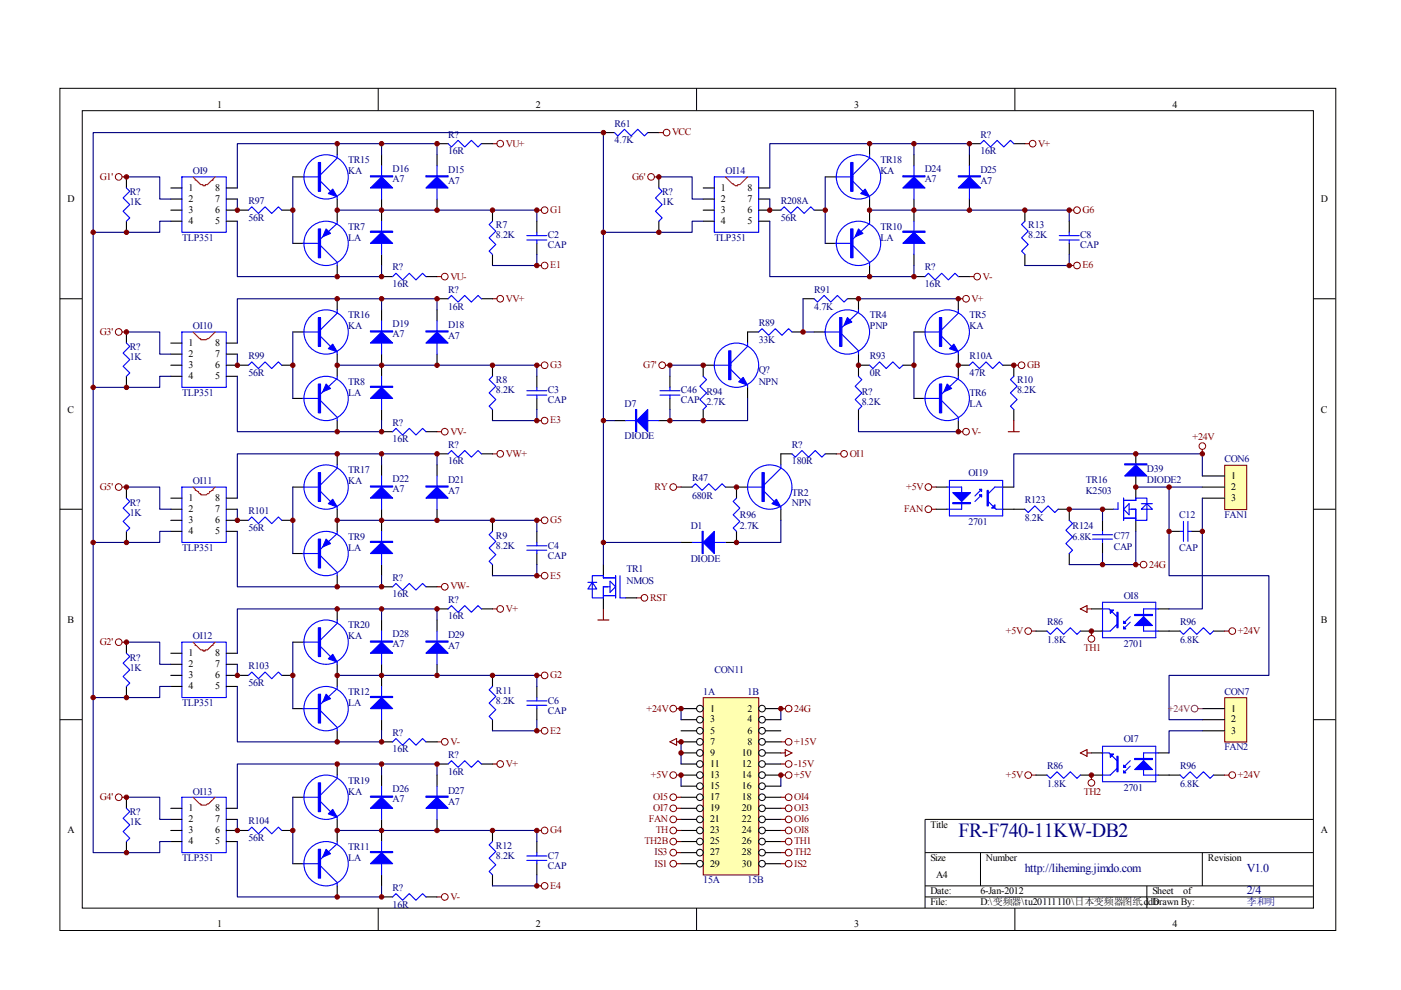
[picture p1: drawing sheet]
<svg xmlns="http://www.w3.org/2000/svg" width="297mm" height="210mm" viewBox="0 0 297 210" stroke-linecap="round" stroke-linejoin="round" font-family="sans-serif">
<g fill="none" stroke="#000" stroke-width=".21">
<path d="M12.7 18.7h270.5v178.6h-270.5zM80.2 18.7v4.7M147.7 18.7v4.7M215.2 18.7v4.7M17.4 23.5h261.1v169h-261.1zM12.7 63.3h4.7M278.4 63.3h4.7M12.7 108h4.7M278.4 108h4.7M12.7 152.6h4.7M278.4 152.6h4.7M278.4 173.7h-82.3v18.8"/>
<path d="M80.2 192.5v4.7M147.7 192.5v4.7M196.1 180.8h82.3M196.1 187.8h82.3M196.1 190.2h82.3M207.9 180.8v7M215.2 192.5v4.7M243.2 187.8v4.7M254.9 180.8v7"/>
</g>
<g fill="none" stroke="#00f" stroke-width=".23">
<path d="M26.8 39.9l.7 .7-1.4 1.4 1.4 1.4-1.4 1.4 1.4 1.4-.7 .7M38.6 37.5h9.4v11.8h-9.4zM64.4 37.5h3.6M68 38.4l2.1 2.2M71.5 32.8v.7l-3.5 3.5M80.9 35.2v7M92.7 35.2v7M130.3 28.1l.7 .7 1.4-1.4 1.4 1.4 1.4-1.4 1.4 1.4 .7-.7M139.7 39.9l.7 .7-1.4 1.4 1.4 1.4-1.4 1.4 1.4 1.4-.7 .7M151.4 37.5h9.5v11.8h-9.5zM177.3 37.5h3.5M180.8 38.4l2.2 2.2"/>
<path d="M184.4 32.8v.7l-3.6 3.5M193.8 35.2v7M205.5 35.2v7M52.7 44.6l.7-.7 1.4 1.4 1.4-1.4 1.4 1.4 1.4-1.4 .7 .7M64.2 51.6h3.3M68 52.1l3.5 3.5v.7M71.5 46.9v.5l-3.5 3.3M71.5 41.7v.5M80.9 46.9v7M104.4 46.9l-.7 .7 1.4 1.4-1.4 1.4 1.4 1.4-1.4 1.4 .7 .7M111.7 50h4.2M111.7 50.9h4.2"/>
<path d="M113.8 49.3v.7M113.8 50.9v.7M165.6 44.6l.7-.7 1.4 1.4 1.4-1.4 1.4 1.4 1.4-1.4 .7 .7M177.1 51.6h3.3M180.8 52.1l3.6 3.5v.7M184.4 46.9v.5l-3.6 3.3M184.4 41.7v.5M193.8 46.9v7M217.3 46.9l-.7 .7 1.4 1.4-1.4 1.4 1.4 1.4-1.4 1.4 .7 .7M224.6 50h4.2M224.6 50.9h4.2M226.7 49.3v.7"/>
<path d="M226.7 50.9v.7M26.8 72.7l.7 .7-1.4 1.5 1.4 1.4-1.4 1.4 1.4 1.4-.7 .7M38.6 70.4h9.4v11.7h-9.4zM52.7 77.4l.7-.7 1.4 1.4 1.4-1.4 1.4 1.4 1.4-1.4 .7 .7M64.4 70.4h3.6M68 71.3l2.1 2.1M71.5 65.7v.7l-3.5 3.5M71.5 79.8v.5l-3.5 3.2M71.5 74.6v.5M80.9 68v7.1M80.9 79.8v7M92.7 68v7.1"/>
<path d="M104.4 79.8l-.7 .7 1.4 1.4-1.4 1.4 1.4 1.4-1.4 1.4 .7 .7M149.1 79.8l.7 .7-1.4 1.4 1.4 1.4-1.4 1.4 1.4 1.4-.7 .7M151.4 77.4h3.6M155 78.4l2.1 2.1M158.5 72.7v.7l-3.5 3.6M160.9 70.4l.7-.7 1.4 1.4 1.4-1.4 1.4 1.4 1.4-1.4 .7 .7M172.6 63.3l.7 .7 1.4-1.4 1.4 1.4 1.5-1.4 1.4 1.4 .7-.7M174.7 70.4h3.3M178.5 70.9l3.5 3.5v.7M182 65.7v.5l-3.5 3.3M182 79.8l.7 .7-1.4 1.4 1.4 1.4-1.4 1.4 1.4 1.4-.7 .7M184.4 77.4l.7 .7 1.4-1.4 1.4 1.4 1.4-1.4 1.4 1.4 .7-.7"/>
<path d="M196.1 70.4h3.6M199.7 71.3l2.1 2.1M203.2 65.7v.7l-3.5 3.5M203.2 79.8v.5l-3.5 3.2M203.2 74.6v.5M205.5 77.4l.7-.7 1.5 1.4 1.4-1.4 1.4 1.4 1.4-1.4 .7 .7M214.9 79.8l-.7 .7 1.4 1.4-1.4 1.4 1.4 1.4-1.4 1.4 .7 .7M64.2 84.5h3.3M68 85l3.5 3.5v.7M71.5 98.6v.7l-3.5 3.5M111.7 82.8h4.2M111.7 83.8h4.2"/>
<path d="M113.8 82.1v.7M113.8 83.8v.7M132.6 89.2h7.1M139.9 82.8h4.3M139.9 83.8h4.3M142 82.1v.7M142 83.8v.7M158.5 81.7v.4M165.6 98.6v.7l-3.6 3.5M195.9 84.5h3.3M199.7 85l3.5 3.5v.7M26.8 105.6l.7 .7-1.4 1.4 1.4 1.4-1.4 1.5 1.4 1.4-.7 .7"/>
<path d="M38.6 103.3h9.4v11.7h-9.4zM52.7 110.3l.7-.7 1.4 1.4 1.4-1.4 1.4 1.4 1.4-1.4 .7 .7M64.2 117.4h3.3M64.4 103.3h3.6M68 117.8l3.5 3.6v.7M68 104.2l2.1 2.1M71.5 112.7v.4l-3.5 3.3M71.5 107.5v.5M80.9 100.9v7.1M80.9 112.7v7M92.7 100.9v7.1M104.4 112.7l-.7 .7 1.4 1.4-1.4 1.4 1.4 1.4-1.4 1.4 .7 .7"/>
<path d="M111.7 115.7h4.2M111.7 116.7h4.2M113.8 115v.7M113.8 116.7v.7M146.7 103.3l.7-.7 1.5 1.4 1.4-1.4 1.4 1.4 1.4-1.4 .7 .7M146.7 115h7.1M156.2 105.6l-.8 .7 1.5 1.4-1.5 1.4 1.5 1.5-1.5 1.4 .8 .7M158.5 103.3h3.5M162 104.2l2.1 2.1M165.6 107.5v.5M26.8 138.5l.7 .7-1.4 1.4 1.4 1.4-1.4 1.4 1.4 1.4-.7 .7M38.6 136.2h9.4v11.7h-9.4z"/>
<path d="M64.4 136.2h3.6M68 137.1l2.1 2.1M71.5 131.5v.7l-3.5 3.5M80.9 133.8v7.1M92.7 133.8v7.1M52.7 143.2l.7-.7 1.4 1.4 1.4-1.4 1.4 1.4 1.4-1.4 .7 .7M64.2 150.2h3.3M68 150.7l3.5 3.5v.7M71.5 145.5v.5l-3.5 3.3M71.5 140.4v.5M80.9 145.5v7.1M104.4 145.5l-.7 .8 1.4 1.4-1.4 1.4 1.4 1.4-1.4 1.4 .7 .7"/>
<path d="M111.7 148.6h4.2M111.7 149.5h4.2M113.8 147.9v.7M113.8 149.5v.7M26.8 171.4l.7 .7-1.4 1.4 1.4 1.4-1.4 1.4 1.4 1.4-.7 .7M38.6 169h9.4v11.8h-9.4zM52.7 176.1l.7-.7 1.4 1.4 1.4-1.4 1.4 1.4 1.4-1.4 .7 .7M64.4 169h3.6M68 170l2.1 2.1M71.5 164.3v.7l-3.5 3.6M71.5 178.4v.5l-3.5 3.3M71.5 173.3v.4"/>
<path d="M80.9 166.7v7M80.9 178.4v7.1M92.7 166.7v7M104.4 178.4l-.7 .7 1.4 1.4-1.4 1.5 1.4 1.4-1.4 1.4 .7 .7M64.2 183.1h3.3M68 183.6l3.5 3.5v.7M111.7 181.5h4.2M111.7 182.4h4.2M113.8 180.8v.7M113.8 182.4v.7"/>
<circle cx="69.1" cy="37.5" r="4.7"/>
<circle cx="182" cy="37.5" r="4.7"/>
<circle cx="69.1" cy="51.6" r="4.7"/>
<circle cx="182" cy="51.6" r="4.7"/>
<circle cx="69.1" cy="70.4" r="4.7"/>
<circle cx="156.2" cy="77.4" r="4.7"/>
<circle cx="179.7" cy="70.4" r="4.7"/>
<circle cx="200.8" cy="70.4" r="4.7"/>
<circle cx="69.1" cy="84.5" r="4.7"/>
<circle cx="200.8" cy="84.5" r="4.7"/>
<circle cx="69.1" cy="117.4" r="4.7"/>
<circle cx="69.1" cy="103.3" r="4.7"/>
<circle cx="163.2" cy="103.3" r="4.7"/>
<circle cx="69.1" cy="136.2" r="4.7"/>
<circle cx="69.1" cy="150.2" r="4.7"/>
<circle cx="69.1" cy="169" r="4.7"/>
<circle cx="69.1" cy="183.1" r="4.7"/>
</g>
<g fill="none" stroke="#000" stroke-width=".23">
<path d="M26.8 37.5v2.4M36.2 39.9h2.4M48 39.9h2.3M62.1 37.5h2.3M71.5 30.5v2.3M80.9 32.8v2.4M92.7 32.8v2.4M127.9 28.1h2.4M137.3 28.1h2.4M139.7 37.5v2.4M149.1 39.9h2.3M160.9 39.9h2.3"/>
<path d="M175 37.5h2.3M184.4 30.5v2.3M193.8 32.8v2.4M205.5 32.8v2.4M26.8 46.9v2.4M36.2 42.2h2.4M36.2 44.6h2.4M36.2 46.9h2.4M48 42.2h2.3M48 44.6h4.7M48 46.9h2.3M59.7 44.6h2.4"/>
<path d="M62.1 51.6h2.3M71.5 42.2v4.7M71.5 56.3v2.3M80.9 42.2v4.7M80.9 53.9v2.4M92.7 42.2v2.4M104.4 44.6v2.3M104.4 53.9v2.4M113.8 46.9v2.4M113.8 51.6v2.3M139.7 46.9v2.4M149.1 42.2h2.3"/>
<path d="M149.1 44.6h2.3M149.1 46.9h2.3M160.9 42.2h2.3M160.9 44.6h4.7M160.9 46.9h2.3M172.6 44.6h2.4M175 51.6h2.3M184.4 42.2v4.7M184.4 56.3v2.3M193.8 42.2v4.7M193.8 53.9v2.4M205.5 42.2v2.4"/>
<path d="M217.3 44.6v2.3M217.3 53.9v2.4M226.7 46.9v2.4M226.7 51.6v2.3M26.8 70.4v2.3M26.8 79.8v2.3M36.2 72.7h2.4M36.2 75.1h2.4M36.2 77.4h2.4M36.2 79.8h2.4M48 72.7h2.3M48 75.1h2.3"/>
<path d="M48 77.4h4.7M48 79.8h2.3M59.7 77.4h2.4M62.1 70.4h2.3M71.5 63.3v2.4M71.5 75.1v4.7M80.9 65.7v2.3M80.9 75.1v4.7M92.7 65.7v2.3M92.7 75.1v2.3M104.4 77.4v2.4M113.8 79.8v2.3"/>
<path d="M142 79.8v2.3M151.4 77.4h-2.3v2.4M160.9 70.4h-2.4v2.3M167.9 70.4h2.4M170.3 63.3h2.3M172.6 70.4h2.4M179.7 63.3h2.3v2.4M182 77.4h2.4M182 75.1v4.7M191.4 77.4h2.4M193.8 70.4h2.3M203.2 77.4h2.3"/>
<path d="M203.2 63.3v2.4M203.2 75.1v4.7M212.6 77.4h2.3v2.4M62.1 84.5h2.3M71.5 89.2v2.3M71.5 96.2v2.4M80.9 86.8v2.4M80.9 98.6v2.3M92.7 98.6v2.3M104.4 86.8v2.4M113.8 84.5v2.3M130.3 89.2h2.3"/>
<path d="M139.7 89.2h2.3M142 84.5v2.3M149.1 86.8v2.4M158.5 82.1v2.4M165.6 96.2v2.4M182 86.8v2.4M193.8 84.5h2.3M203.2 89.2v2.3M214.9 86.8v2.4M26.8 103.3v2.3M26.8 112.7v2.3M36.2 105.6h2.4"/>
<path d="M36.2 108h2.4M36.2 110.3h2.4M36.2 112.7h2.4M48 105.6h2.3M48 108h2.3M48 110.3h4.7M48 112.7h2.3M59.7 110.3h2.4M62.1 103.3h2.3M62.1 117.4h2.3M71.5 108v4.7M80.9 108v4.7"/>
<path d="M80.9 119.7v2.4M92.7 108v2.3M104.4 110.3v2.4M104.4 119.7v2.4M113.8 112.7v2.3M113.8 117.4v2.3M144.4 103.3h2.3M144.4 115h2.3M153.8 103.3h4.7M156.2 112.7v2.3h-2.4M156.2 103.3v2.3M165.6 108v2.3"/>
<path d="M26.8 136.2v2.3M36.2 138.5h2.4M48 138.5h2.3M62.1 136.2h2.3M71.5 122.1v2.3M71.5 129.1v2.4M80.9 131.5v2.3M92.7 131.5v2.3M26.8 145.5v2.4M36.2 140.9h2.4M36.2 143.2h2.4M36.2 145.5h2.4"/>
<path d="M48 140.9h2.3M48 143.2h4.7M48 145.5h2.3M59.7 143.2h2.4M62.1 150.2h2.3M71.5 140.9v4.6M71.5 154.9v2.4M80.9 140.9v4.6M80.9 152.6v2.3M92.7 140.9v2.3M104.4 143.2v2.3M104.4 152.6v2.3"/>
<path d="M113.8 145.5v2.4M113.8 150.2v2.4M26.8 169v2.4M26.8 178.4v2.4M36.2 171.4h2.4M36.2 173.7h2.4M36.2 176.1h2.4M36.2 178.4h2.4M48 171.4h2.3M48 173.7h2.3M48 176.1h4.7M48 178.4h2.3"/>
<path d="M59.7 176.1h2.4M62.1 169h2.3M71.5 162v2.3M71.5 173.7v4.7M80.9 164.3v2.4M80.9 173.7v4.7M92.7 164.3v2.4M92.7 173.7v2.4M104.4 176.1v2.3M113.8 178.4v2.4M62.1 183.1h2.3M71.5 187.8v2.4"/>
<path d="M80.9 185.5v2.3M104.4 185.5v2.3M113.8 183.1v2.4"/>
</g>
<path d="M40.9 37.5l.5 .5v.2h.2l.5 .5a.74 .74 0 0 0 .9 .5v.2h.5v-.2a.74 .74 0 0 0 .9-.5l.5-.5h.3v-.2l.4-.5M153.8 37.5l1.4 1.4h.2v.3l.5 .2h.5v-.2a.74 .74 0 0 0 .9-.5l1.2-1.2M40.9 70.4l1.4 1.4h.3v.2a2.17 2.17 0 0 0 2.1-.7l.9-.9M40.9 103.3l.5 .4v.3l.7 .2 .2 .5h.3v.2a2.16 2.16 0 0 0 1.8-.5v-.2l.8-.2v-.3l.4-.4M40.9 136.2l.5 .4v.3h.2l.5 .4a.74 .74 0 0 0 .9 .5v.2h.5v-.2a.74 .74 0 0 0 .9-.5l.5-.4h.3v-.3l.4-.4M40.9 169l1.4 1.4h.3v.3a2.16 2.16 0 0 0 2.1-.7l.9-1" fill="none" stroke="#f00" stroke-width=".23"/>
<g fill="#00f" stroke="#00f" stroke-width=".23">
<path d="M69.6 41l.9-.9 1 1.6z"/>
<path d="M69.1 48.5l1 1-1.7 .7z"/>
<path d="M78.5 39.9l2.4-2.4 2.3 2.4z"/>
<path d="M78.5 51.6l2.4-2.3 2.3 2.3z"/>
<path d="M70.5 73l1 1.6-1.9-.7z"/>
<path d="M69.1 81.4l1 1-1.7 .7z"/>
<path d="M78.5 72.7l2.4-2.3 2.3 2.3z"/>
<path d="M78.5 84.5l2.4-2.4 2.3 2.4z"/>
<path d="M70.5 105.9l1 1.6-1.9-.7z"/>
<path d="M69.1 114.3l1 1-1.7 .7z"/>
<path d="M78.5 105.6l2.4-2.3 2.3 2.3z"/>
<path d="M78.5 117.4l2.4-2.4 2.3 2.4z"/>
<path d="M70.5 138.7l1 1.7-1.9-.7z"/>
<path d="M69.1 147.2l1 .9-1.7 .7z"/>
<path d="M78.5 138.5l2.4-2.3 2.3 2.3z"/>
<path d="M78.5 150.2l2.4-2.3 2.3 2.3z"/>
<path d="M70.5 171.6l1 1.7-1.9-.7z"/>
<path d="M69.1 180.1l1 .9-1.7 .7z"/>
<path d="M78.5 171.4l2.4-2.4 2.3 2.4z"/>
<path d="M78.5 183.1l2.4-2.3 2.3 2.3z"/>
<path d="M182.5 41l.9-.9 1 1.6z"/>
<path d="M182 48.5l1 1-1.7 .7z"/>
<path d="M193.8 37.5l2.3 2.4h-4.7z"/>
<path d="M191.4 51.6l2.4-2.3 2.3 2.3z"/>
<path d="M202.2 73l1 1.6-1.9-.7z"/>
<path d="M200.8 81.4l1 1-1.7 .7z"/>
<path d="M156.6 81l1-1 .9 1.7z"/>
<path d="M179.7 67.3l.9 1-1.6 .7z"/>
<path d="M135 89.2l2.3-2.4v4.7z"/>
<path d="M90.3 39.9l2.4-2.4 2.3 2.4z"/>
<path d="M90.3 72.7l2.4-2.3 2.3 2.3z"/>
<path d="M90.3 105.6l2.4-2.3 2.3 2.3z"/>
<path d="M90.3 138.5l2.4-2.3 2.3 2.3z"/>
<path d="M90.3 171.4l2.4-2.4 2.3 2.4z"/>
<path d="M205.5 37.5l2.4 2.4h-4.7z"/>
<path d="M149.1 115l2.3-2.3v4.7z"/>
<path d="M164.6 105.9l1 1.6-1.9-.7z"/>
<path d="M67.5 34.5h.5v6.1h-.5z" fill-rule="evenodd"/>
<path d="M67.5 48.5h.5v6.2h-.5z" fill-rule="evenodd"/>
<path d="M78.5 37.3h4.7v.2h-4.7z" fill-rule="evenodd"/>
<path d="M78.5 49h4.7v.3h-4.7z" fill-rule="evenodd"/>
<path d="M67.5 67.3h.5v6.1h-.5z" fill-rule="evenodd"/>
<path d="M67.5 81.4h.5v6.1h-.5z" fill-rule="evenodd"/>
<path d="M78.5 70.2h4.7v.2h-4.7z" fill-rule="evenodd"/>
<path d="M78.5 81.9h4.7v.2h-4.7z" fill-rule="evenodd"/>
<path d="M67.5 100.2h.5v6.1h-.5z" fill-rule="evenodd"/>
<path d="M67.5 114.3h.5v6.1h-.5z" fill-rule="evenodd"/>
<path d="M78.5 103h4.7v.3h-4.7z" fill-rule="evenodd"/>
<path d="M78.5 114.8h4.7v.2h-4.7z" fill-rule="evenodd"/>
<path d="M67.5 133.1h.5v6.1h-.5z" fill-rule="evenodd"/>
<path d="M67.5 147.2h.5v6.1h-.5z" fill-rule="evenodd"/>
<path d="M78.5 135.9h4.7v.3h-4.7z" fill-rule="evenodd"/>
<path d="M78.5 147.7h4.7v.2h-4.7z" fill-rule="evenodd"/>
<path d="M67.5 166h.5v6.1h-.5z" fill-rule="evenodd"/>
<path d="M67.5 180.1h.5v6.1h-.5z" fill-rule="evenodd"/>
<path d="M78.5 168.8h4.7v.2h-4.7z" fill-rule="evenodd"/>
<path d="M78.5 180.5h4.7v.3h-4.7z" fill-rule="evenodd"/>
<path d="M180.4 34.5h.4v6.1h-.4z" fill-rule="evenodd"/>
<path d="M180.4 48.5h.4v6.2h-.4z" fill-rule="evenodd"/>
<path d="M191.4 37.3h4.7v.2h-4.7z" fill-rule="evenodd"/>
<path d="M191.4 49h4.7v.3h-4.7z" fill-rule="evenodd"/>
<path d="M199.2 67.3h.5v6.1h-.5z" fill-rule="evenodd"/>
<path d="M199.2 81.4h.5v6.1h-.5z" fill-rule="evenodd"/>
<path d="M154.5 74.4h.5v6.1h-.5z" fill-rule="evenodd"/>
<path d="M178 67.3h.5v6.1h-.5z" fill-rule="evenodd"/>
<path d="M134.7 86.8h.3v4.7h-.3z" fill-rule="evenodd"/>
<path d="M90.3 37.3h4.7v.2h-4.7z" fill-rule="evenodd"/>
<path d="M90.3 70.2h4.7v.2h-4.7z" fill-rule="evenodd"/>
<path d="M90.3 103h4.7v.3h-4.7z" fill-rule="evenodd"/>
<path d="M90.3 135.9h4.7v.3h-4.7z" fill-rule="evenodd"/>
<path d="M90.3 168.8h4.7v.2h-4.7z" fill-rule="evenodd"/>
<path d="M203.2 37.3h4.7v.2h-4.7z" fill-rule="evenodd"/>
<path d="M148.9 112.7h.2v4.7h-.2z" fill-rule="evenodd"/>
<path d="M161.6 100.2h.4v6.1h-.4z" fill-rule="evenodd"/>
</g>
<g fill="none" stroke="#000080" stroke-width=".23">
<path d="M26.8 37.5h7.1v4.7h2.3M62.1 37.5v14.1M80.9 30.5h-30.6v9.4M80.9 30.5v2.3M80.9 30.5h11.8v2.3M139.7 37.5h7v4.7h2.4M175 37.5v14.1M193.8 30.5h-30.6v9.4M193.8 30.5h11.7v2.3M193.8 30.5v2.3M36.2 46.9h-2.3v2.4h-14.1v131.5h14.1v-2.4h2.3M50.3 46.9v11.7h30.6v-2.3"/>
<path d="M50.3 42.2v2.4M71.5 44.6h21.2M104.4 44.6h9.4v2.3M113.8 53.9v2.4h-9.4M127.9 49.3v39.9h2.4M149.1 46.9h-2.4v2.4h-18.8v-21.2h-108.1v21.2M163.2 46.9v11.7h30.6v-2.3M163.2 42.2v2.4M184.4 44.6h21.1M217.3 44.6h9.4v2.3M226.7 53.9v2.4h-9.4M26.8 70.4h7.1v4.7h2.3"/>
<path d="M36.2 79.8h-2.3v2.3h-14.1M50.3 79.8v11.7h30.6v-2.3M50.3 75.1v2.3M62.1 70.4v14.1M71.5 77.4h21.2M80.9 63.3h-30.6v9.4M80.9 65.7v-2.4h11.8v2.4M104.4 77.4h9.4v2.4M149.1 77.4h-7.1v2.4M170.3 63.3v7.1h2.3M182 63.3h21.2M193.8 70.4v14.1"/>
<path d="M80.9 96.2h-30.6v9.4M80.9 98.6v-2.4h11.8v2.4M113.8 86.8v2.4h-9.4M127.9 89.2v25.8h16.5M158.5 84.5v4.7h-16.5v-2.4M182 89.2v2.3h21.2M26.8 103.3h7.1v4.7h2.3M36.2 112.7h-2.3v2.3h-14.1M50.3 112.7v11.7h30.6v-2.3M50.3 108v2.3M62.1 103.3v14.1M71.5 110.3h21.2"/>
<path d="M104.4 110.3h9.4v2.4M113.8 119.7v2.4h-9.4M165.6 110.3v4.7h-9.4M26.8 136.2h7.1v4.7h2.3M62.1 136.2v14M80.9 129.1h-30.6v9.4M80.9 131.5v-2.4h11.8v2.4M36.2 145.5h-2.3v2.4h-14.1M50.3 145.5v11.8h30.6v-2.4M50.3 140.9v2.3M71.5 143.2h21.2M104.4 143.2h9.4v2.3"/>
<path d="M113.8 152.6v2.3h-9.4M26.8 169h7.1v4.7h2.3M50.3 178.4v11.8h30.6v-2.4M50.3 173.7v2.4M62.1 169v14.1M71.5 176.1h21.2M80.9 162h-30.6v9.4M80.9 164.3v-2.3h11.8v2.3M104.4 176.1h9.4v2.3M113.8 185.5v2.3h-9.4"/>
</g>
<g fill="none" stroke="#800000" stroke-width=".21">
<circle cx="25.2" cy="37.5" r=".71"/>
<circle cx="106.1" cy="30.5" r=".71"/>
<circle cx="138" cy="37.5" r=".71"/>
<circle cx="141.3" cy="28.1" r=".71"/>
<circle cx="218.9" cy="30.5" r=".7"/>
<circle cx="94.3" cy="58.6" r=".71"/>
<circle cx="115.5" cy="44.6" r=".71"/>
<circle cx="115.5" cy="56.3" r=".71"/>
<circle cx="207.2" cy="58.6" r=".7"/>
<circle cx="228.3" cy="44.6" r=".71"/>
<circle cx="228.3" cy="56.3" r=".71"/>
<circle cx="25.2" cy="70.4" r=".71"/>
<circle cx="106.1" cy="63.3" r=".71"/>
<circle cx="115.5" cy="77.4" r=".71"/>
<circle cx="140.4" cy="77.4" r=".7"/>
<circle cx="204.8" cy="63.3" r=".71"/>
<circle cx="216.6" cy="77.4" r=".71"/>
<circle cx="94.3" cy="91.5" r=".71"/>
<circle cx="106.1" cy="96.2" r=".71"/>
<circle cx="115.5" cy="89.2" r=".71"/>
<circle cx="179" cy="96.2" r=".71"/>
<circle cx="204.8" cy="91.5" r=".71"/>
<circle cx="25.2" cy="103.3" r=".71"/>
<circle cx="115.5" cy="110.3" r=".71"/>
<circle cx="142.7" cy="103.3" r=".71"/>
<circle cx="25.2" cy="136.2" r=".71"/>
<circle cx="94.3" cy="124.4" r=".71"/>
<circle cx="106.1" cy="129.1" r=".71"/>
<circle cx="115.5" cy="122.1" r=".71"/>
<circle cx="136.6" cy="126.8" r=".71"/>
<circle cx="94.3" cy="157.3" r=".71"/>
<circle cx="115.5" cy="143.2" r=".71"/>
<circle cx="115.5" cy="154.9" r=".71"/>
<circle cx="25.2" cy="169" r=".71"/>
<circle cx="106.1" cy="162" r=".71"/>
<circle cx="115.5" cy="176.1" r=".71"/>
<circle cx="94.3" cy="190.2" r=".71"/>
<circle cx="115.5" cy="187.8" r=".71"/>
</g>
<g fill="none" stroke="#800000" stroke-width=".23">
<path d="M25.9 37.5h.9M104.4 30.5h1M138.7 37.5h1M139.7 28.1h.9M217.3 30.5h.9M92.7 58.6h.9M113.8 44.6h1M113.8 56.3h1M205.5 58.6h1M226.7 44.6h.9M226.7 56.3h.9M25.9 70.4h.9"/>
<path d="M104.4 63.3h1M113.8 77.4h1M141.1 77.4h.9M203.2 63.3h.9M214.9 77.4h1M92.7 91.5h.9M104.4 96.2h1M113.8 89.2h1M177.3 96.2h1M203.2 91.5h.9M213.8 91.5h2.3M214.9 89.2v2.3"/>
<path d="M25.9 103.3h.9M113.8 110.3h1M143.5 103.3h.9M25.9 136.2h.9M92.7 124.4h.9M104.4 129.1h1M113.8 122.1h1M126.8 131.5h2.3M127.9 129.1v2.4M135 126.8h.9M92.7 157.3h.9M113.8 143.2h1"/>
<path d="M113.8 154.9h1M25.9 169h.9M104.4 162h1M113.8 176.1h1M92.7 190.2h.9M113.8 187.8h1"/>
</g>
<g fill="#800000" stroke="#800000" stroke-width=".21">
<circle cx="50.3" cy="44.6" r=".47"/>
<circle cx="71.5" cy="30.5" r=".47"/>
<circle cx="71.5" cy="44.6" r=".47"/>
<circle cx="71.5" cy="58.6" r=".47"/>
<circle cx="26.8" cy="37.5" r=".47"/>
<circle cx="26.8" cy="49.2" r=".47"/>
<circle cx="62.1" cy="44.6" r=".47"/>
<circle cx="50.3" cy="77.4" r=".47"/>
<circle cx="71.5" cy="63.3" r=".47"/>
<circle cx="71.5" cy="77.4" r=".47"/>
<circle cx="71.5" cy="91.5" r=".47"/>
<circle cx="26.8" cy="82.1" r=".47"/>
<circle cx="62.1" cy="77.4" r=".47"/>
<circle cx="50.3" cy="110.3" r=".47"/>
<circle cx="71.5" cy="96.2" r=".47"/>
<circle cx="71.5" cy="110.3" r=".47"/>
<circle cx="71.5" cy="124.4" r=".47"/>
<circle cx="26.8" cy="115" r=".47"/>
<circle cx="62.1" cy="110.3" r=".47"/>
<circle cx="50.3" cy="143.2" r=".47"/>
<circle cx="71.5" cy="129.1" r=".47"/>
<circle cx="71.5" cy="143.2" r=".47"/>
<circle cx="71.5" cy="157.3" r=".47"/>
<circle cx="26.8" cy="147.9" r=".47"/>
<circle cx="62.1" cy="143.2" r=".47"/>
<circle cx="50.3" cy="176.1" r=".47"/>
<circle cx="71.5" cy="162" r=".47"/>
<circle cx="71.5" cy="176.1" r=".47"/>
<circle cx="71.5" cy="190.2" r=".47"/>
<circle cx="26.8" cy="180.8" r=".47"/>
<circle cx="62.1" cy="176.1" r=".47"/>
<circle cx="19.8" cy="147.9" r=".47"/>
<circle cx="19.8" cy="115" r=".47"/>
<circle cx="19.8" cy="82.1" r=".47"/>
<circle cx="26.8" cy="136.2" r=".47"/>
<circle cx="26.8" cy="169" r=".47"/>
<circle cx="26.8" cy="70.4" r=".47"/>
<circle cx="26.8" cy="103.3" r=".47"/>
<circle cx="163.2" cy="44.6" r=".47"/>
<circle cx="184.4" cy="30.5" r=".47"/>
<circle cx="184.4" cy="44.6" r=".47"/>
<circle cx="184.4" cy="58.6" r=".47"/>
<circle cx="139.7" cy="37.5" r=".47"/>
<circle cx="175" cy="44.6" r=".47"/>
<circle cx="203.2" cy="63.3" r=".47"/>
<circle cx="203.2" cy="77.4" r=".47"/>
<circle cx="203.2" cy="91.5" r=".47"/>
<circle cx="149.1" cy="77.4" r=".47"/>
<circle cx="182" cy="63.3" r=".47"/>
<circle cx="182" cy="77.4" r=".47"/>
<circle cx="193.8" cy="77.4" r=".47"/>
<circle cx="170.3" cy="70.4" r=".47"/>
<circle cx="149.1" cy="89.2" r=".47"/>
<circle cx="142" cy="89.2" r=".47"/>
<circle cx="19.8" cy="49.3" r=".47"/>
<circle cx="139.7" cy="49.3" r=".47"/>
<circle cx="127.9" cy="28.1" r=".47"/>
<circle cx="113.8" cy="44.6" r=".47"/>
<circle cx="113.8" cy="56.3" r=".47"/>
<circle cx="113.8" cy="77.4" r=".47"/>
<circle cx="113.8" cy="89.2" r=".47"/>
<circle cx="113.8" cy="110.3" r=".47"/>
<circle cx="113.8" cy="122.1" r=".47"/>
<circle cx="113.8" cy="143.2" r=".47"/>
<circle cx="113.8" cy="154.9" r=".47"/>
<circle cx="113.8" cy="176.1" r=".47"/>
<circle cx="113.8" cy="187.8" r=".47"/>
<circle cx="80.9" cy="176.1" r=".47"/>
<circle cx="80.9" cy="162" r=".47"/>
<circle cx="80.9" cy="143.2" r=".47"/>
<circle cx="80.9" cy="129.1" r=".47"/>
<circle cx="80.9" cy="110.3" r=".47"/>
<circle cx="80.9" cy="96.2" r=".47"/>
<circle cx="80.9" cy="77.4" r=".47"/>
<circle cx="80.9" cy="63.3" r=".47"/>
<circle cx="80.9" cy="44.6" r=".47"/>
<circle cx="80.9" cy="30.5" r=".47"/>
<circle cx="226.7" cy="44.6" r=".47"/>
<circle cx="226.7" cy="56.3" r=".47"/>
<circle cx="193.8" cy="44.6" r=".47"/>
<circle cx="193.8" cy="30.5" r=".47"/>
<circle cx="156.1" cy="103.3" r=".47"/>
<circle cx="156.1" cy="115" r=".47"/>
<circle cx="214.9" cy="77.4" r=".47"/>
<circle cx="142" cy="77.4" r=".47"/>
</g>
<path d="M149.2 148h11.7v37.5h-11.7z" fill="#ffffb0"/>
<g fill="none" stroke="#800000" stroke-width=".21">
<path d="M149.1 147.9h11.8v37.6h-11.8z"/>
<circle cx="142.7" cy="150.2" r=".71"/>
<circle cx="167.2" cy="157.3" r=".71"/>
<circle cx="167.2" cy="150.2" r=".71"/>
<circle cx="142.7" cy="173.7" r=".71"/>
<circle cx="142.7" cy="176.1" r=".71"/>
<circle cx="142.7" cy="164.3" r=".71"/>
<circle cx="142.7" cy="171.4" r=".71"/>
<circle cx="142.7" cy="169" r=".71"/>
<circle cx="142.7" cy="178.4" r=".71"/>
<circle cx="167.2" cy="173.7" r=".71"/>
<circle cx="167.2" cy="176.1" r=".71"/>
<circle cx="167.2" cy="162" r=".71"/>
<circle cx="167.2" cy="164.3" r=".71"/>
<circle cx="167.2" cy="171.4" r=".71"/>
<circle cx="167.2" cy="178.4" r=".71"/>
<circle cx="167.2" cy="169" r=".71"/>
<circle cx="142.7" cy="180.8" r=".71"/>
<circle cx="142.7" cy="183.1" r=".71"/>
<circle cx="167.2" cy="180.8" r=".71"/>
<circle cx="167.2" cy="183.1" r=".71"/>
</g>
<g fill="none" stroke="#000" stroke-width=".21">
<circle cx="148.4" cy="157.3" r=".71"/>
<circle cx="148.4" cy="159.6" r=".71"/>
<circle cx="148.4" cy="152.6" r=".7"/>
<circle cx="148.4" cy="154.9" r=".7"/>
<circle cx="148.4" cy="150.2" r=".7"/>
<circle cx="161.6" cy="157.3" r=".71"/>
<circle cx="161.6" cy="159.6" r=".71"/>
<circle cx="161.6" cy="152.6" r=".71"/>
<circle cx="161.6" cy="154.9" r=".71"/>
<circle cx="161.6" cy="150.2" r=".71"/>
<circle cx="148.4" cy="173.7" r=".71"/>
<circle cx="148.4" cy="176.1" r=".71"/>
<circle cx="148.4" cy="162" r=".7"/>
<circle cx="148.4" cy="164.3" r=".7"/>
<circle cx="148.4" cy="171.4" r=".7"/>
<circle cx="148.4" cy="178.4" r=".7"/>
<circle cx="148.4" cy="169" r=".7"/>
<circle cx="148.4" cy="166.7" r=".7"/>
<circle cx="161.6" cy="173.7" r=".71"/>
<circle cx="161.6" cy="176.1" r=".71"/>
<circle cx="161.6" cy="162" r=".71"/>
<circle cx="161.6" cy="164.3" r=".71"/>
<circle cx="161.6" cy="171.4" r=".71"/>
<circle cx="161.6" cy="178.4" r=".71"/>
<circle cx="161.6" cy="169" r=".71"/>
<circle cx="161.6" cy="166.7" r=".71"/>
<circle cx="148.4" cy="180.8" r=".7"/>
<circle cx="148.4" cy="183.1" r=".7"/>
<circle cx="161.6" cy="180.8" r=".71"/>
<circle cx="161.6" cy="183.1" r=".71"/>
</g>
<g fill="none" stroke="#000" stroke-width=".23">
<path d="M144.4 150.2h3.3M144.4 152.6h3.3M144.4 154.9h3.3M144.4 157.3h3.3M144.4 159.6h3.3M162.3 150.2h3.3M162.3 152.6h3.3M162.3 154.9h3.3M162.3 157.3h3.3M162.3 159.6h3.3M144.4 162h3.3M144.4 164.3h3.3"/>
<path d="M144.4 166.7h3.3M144.4 169h3.3M144.4 171.4h3.3M144.4 173.7h3.3M144.4 176.1h3.3M144.4 178.4h3.3M162.3 162h3.3M162.3 164.3h3.3M162.3 166.7h3.3M162.3 169h3.3M162.3 171.4h3.3M162.3 173.7h3.3"/>
<path d="M162.3 176.1h3.3M162.3 178.4h3.3M144.4 180.8h3.3M144.4 183.1h3.3M162.3 180.8h3.3M162.3 183.1h3.3"/>
</g>
<g fill="none" stroke="#800000" stroke-width=".23">
<path d="M142 157.3l1.5-.7v1.4zM143.5 150.2h.9M143.5 157.3h.9M165.6 150.2h.9M165.6 157.3h.9M165.6 159.6h.9M166.5 158.9l1.4 .7-1.4 .7zM143.5 164.3h.9M143.5 169h.9M143.5 171.4h.9M143.5 173.7h.9M143.5 176.1h.9"/>
<path d="M143.5 178.4h.9M165.6 162h.9M165.6 164.3h.9M165.6 169h.9M165.6 171.4h.9M165.6 173.7h.9M165.6 176.1h.9M165.6 178.4h.9M143.5 180.8h.9M143.5 183.1h.9M165.6 180.8h.9M165.6 183.1h.9"/>
</g>
<path d="M144.4 150.2v2.4M144.4 157.3v4.7M165.6 150.2v2.4M144.4 164.3v2.4M165.6 164.3v2.4" fill="none" stroke="#000080" stroke-width=".23"/>
<g fill="#800000" stroke="#800000" stroke-width=".21">
<circle cx="144.4" cy="150.2" r=".47"/>
<circle cx="165.6" cy="150.2" r=".47"/>
<circle cx="144.4" cy="157.3" r=".47"/>
<circle cx="144.4" cy="159.6" r=".47"/>
<circle cx="144.4" cy="164.3" r=".47"/>
<circle cx="165.6" cy="164.3" r=".47"/>
</g>
<path d="M259.8 98.7h4.5v9.3h-4.5z" fill="#ffffb0"/>
<g fill="none" stroke="#800000" stroke-width=".21">
<path d="M259.7 98.7h4.6v9.3h-4.6z"/>
<circle cx="254.9" cy="94.6" r=".71"/>
<circle cx="196.8" cy="103.3" r=".71"/>
<circle cx="196.8" cy="108" r=".71"/>
<circle cx="242.5" cy="119.7" r=".7"/>
<circle cx="218" cy="133.8" r=".71"/>
<circle cx="231.4" cy="135.4" r=".71"/>
<circle cx="261.3" cy="133.8" r=".71"/>
</g>
<g fill="none" stroke="#000" stroke-width=".23">
<path d="M92.7 30.5h2.3M102.1 30.5h2.3M205.5 30.5h2.4M214.9 30.5h2.4M80.9 58.6h2.3M90.3 58.6h2.4M193.8 58.6h2.3M203.2 58.6h2.3M92.7 63.3h2.3M102.1 63.3h2.3M80.9 91.5h2.3M90.3 91.5h2.4"/>
<path d="M92.7 96.2h2.3M102.1 96.2h2.3M240.8 96.2v2.4M198.5 103.3h2.3M198.5 108h2.3M212.6 103.3h2.3M212.6 108h4.7M224.3 108h2.4v2.3M226.7 117.4v2.3M233.8 108h2.3M233.8 110.3v2.4M233.8 115v2.4"/>
<path d="M240.8 100.9v4.7M240.8 110.3v2.4M247.9 112.7h2.3M252.6 112.7h2.3M254.9 100.9h4.7M254.9 103.3h4.7M254.9 105.6h4.7M80.9 124.4h2.3M90.3 124.4h2.4M92.7 129.1h2.3M102.1 129.1h2.3M219.6 133.8h2.4"/>
<path d="M229 133.8h4.8M231.4 129.1h2.4M245.5 133.8h4.7M245.5 129.1h2.4M257.3 133.8h2.3M80.9 157.3h2.3M90.3 157.3h2.4M92.7 162h2.3M102.1 162h2.3M80.9 190.2h2.3M90.3 190.2h2.4"/>
</g>
<g fill="none" stroke="#00f" stroke-width=".23">
<path d="M95 30.5l.7 .7 1.4-1.4 1.4 1.4 1.4-1.4 1.5 1.4 .7-.7M207.9 30.5l.7-.7 1.4 1.4 1.4-1.4 1.4 1.4 1.4-1.4 .7 .7M83.2 58.6l.8-.7 1.4 1.4 1.4-1.4 1.4 1.4 1.4-1.4 .7 .7M196.1 58.6l.7-.7 1.4 1.4 1.5-1.4 1.4 1.4 1.4-1.4 .7 .7M95 63.3l.7-.7 1.4 1.4 1.4-1.4 1.4 1.4 1.5-1.4 .7 .7M83.2 91.5l.8-.7 1.4 1.4 1.4-1.4 1.4 1.4 1.4-1.4 .7 .7M95 96.2l.7-.7 1.4 1.4 1.4-1.4 1.4 1.4 1.5-1.4 .7 .7M200.8 103.3h3.1v4.7h-3.1M201.3 101.9h11.3v7.5h-11.3zM208.1 104.9l-1.4 1.4M208.1 103.7l-1.4 1.4M209.5 106.3l1.7 1.7h1.4"/>
<path d="M212.6 103.3h-1.7l-1.4 1.4M217.3 108l.7 .7 1.4-1.4 1.4 1.4 1.4-1.4 1.4 1.4 .7-.7M226.7 110.3l.7 .7-1.4 1.4 1.4 1.4-1.4 1.5 1.4 1.4-.7 .7M231.6 113.4h4.3M231.6 114.3h4.3M233.8 112.7v.7M233.8 114.3v.7M237 106.6v1.4h-.9M238.2 106.1h2.6v-.5h2.4v4.7h-2.4v-2.3h-1.4M238.2 105.6v4.7M238.2 109.8h2.6M239.4 106.8v2.3l-1.2-1.1z"/>
<path d="M242 108l1.2-1.2 1.1 1.2zM242 106.8h2.3M250.2 112.7h.7M250.9 110.6v4.2M251.9 112.7h.7M251.9 110.6v4.2M83.2 124.4l.8-.7 1.4 1.4 1.4-1.4 1.4 1.4 1.4-1.4 .7 .7M95 129.1l.7-.7 1.4 1.4 1.4-1.4 1.4 1.4 1.5-1.4 .7 .7M222 133.8l.7 .7 1.4-1.4 1.4 1.4 1.4-1.4 1.4 1.4 .7-.7M233.8 127.7h11.2v7.5h-11.2zM233.8 129.1h1.4l1.6 1.7M236.8 132.4l-1.4 1.4h-1.6"/>
<path d="M239.6 130.8l-1.4 1.4M239.6 131.9l-1.4 1.4M245.5 129.1h-3v4.7h3M250.2 133.8l.7 .7 1.4-1.4 1.4 1.4 1.5-1.4 1.4 1.4 .7-.7M83.2 157.3l.8-.7 1.4 1.4 1.4-1.4 1.4 1.4 1.4-1.4 .7 .7M95 162l.7-.7 1.4 1.4 1.4-1.4 1.4 1.4 1.5-1.4 .7 .7M83.2 190.2l.8-.7 1.4 1.4 1.4-1.4 1.4 1.4 1.4-1.4 .7 .7"/>
</g>
<g fill="#00f" stroke="#00f" stroke-width=".23">
<path d="M202 104.4h3.8l-1.9 1.9z"/>
<path d="M207.7 103.7h.4v.5z"/>
<path d="M207.7 104.9h.4v.5z"/>
<path d="M210.9 107v.7h-.7z"/>
<path d="M240.8 98.6l2.4 2.3h-4.7z"/>
<path d="M240.6 132.6l1.9-1.8 1.8 1.8z"/>
<path d="M238.2 132.9l.5 .4h-.5z"/>
<path d="M238.2 131.7l.5 .5h-.5z"/>
<path d="M235.4 129.3h.7l-.7 .7z"/>
<path d="M202 106.6h3.8v.2h-3.8z" fill-rule="evenodd"/>
<path d="M209.3 104h.2v3.3h-.2z" fill-rule="evenodd"/>
<path d="M238.5 98.3h4.7v.3h-4.7z" fill-rule="evenodd"/>
<path d="M240.6 130.3h3.7v.2h-3.7z" fill-rule="evenodd"/>
<path d="M236.8 129.8h.2v3.3h-.2z" fill-rule="evenodd"/>
</g>
<path d="M254.9 95.3v.9M197.5 103.3h1M197.5 108h1M240.8 119.7h.9M218.7 133.8h.9M229 129.1l1.5-.7v1.4zM230.5 129.1h.9M231.4 133.8v.9M259.6 133.8h1" fill="none" stroke="#800000" stroke-width=".23"/>
<g fill="none" stroke="#000080" stroke-width=".23">
<path d="M92.7 44.6h11.7M205.5 44.6h11.8M92.7 77.4h11.7M92.7 110.3h11.7M226.7 108h7.1v2.3M233.8 117.4v2.3M240.8 112.7v7h-14.1M240.8 103.3h14.1M247.9 103.3v9.4M254.9 100.9v-4.7h-40v7.1M254.9 105.6v23.5h-7M92.7 143.2h11.7"/>
<path d="M92.7 176.1h11.7"/>
</g>
<g fill="#800000" stroke="#800000" stroke-width=".21">
<circle cx="92.7" cy="30.5" r=".47"/>
<circle cx="80.9" cy="58.6" r=".47"/>
<circle cx="92.7" cy="44.6" r=".47"/>
<circle cx="104.4" cy="44.6" r=".47"/>
<circle cx="92.7" cy="77.4" r=".47"/>
<circle cx="104.4" cy="77.4" r=".47"/>
<circle cx="92.7" cy="63.3" r=".47"/>
<circle cx="92.7" cy="96.2" r=".47"/>
<circle cx="193.8" cy="58.6" r=".47"/>
<circle cx="205.5" cy="30.5" r=".47"/>
<circle cx="217.3" cy="44.6" r=".47"/>
<circle cx="205.5" cy="44.6" r=".47"/>
<circle cx="80.9" cy="91.5" r=".47"/>
<circle cx="80.9" cy="124.4" r=".47"/>
<circle cx="92.7" cy="129.1" r=".47"/>
<circle cx="80.9" cy="157.3" r=".47"/>
<circle cx="92.7" cy="162" r=".47"/>
<circle cx="80.9" cy="190.2" r=".47"/>
<circle cx="92.7" cy="110.3" r=".47"/>
<circle cx="104.4" cy="110.3" r=".47"/>
<circle cx="92.7" cy="143.2" r=".47"/>
<circle cx="104.4" cy="143.2" r=".47"/>
<circle cx="92.7" cy="176.1" r=".47"/>
<circle cx="104.4" cy="176.1" r=".47"/>
<circle cx="233.8" cy="108" r=".47"/>
<circle cx="240.8" cy="103.3" r=".47"/>
<circle cx="240.8" cy="96.2" r=".47"/>
<circle cx="226.7" cy="108" r=".47"/>
<circle cx="240.8" cy="119.7" r=".47"/>
<circle cx="254.9" cy="96.2" r=".47"/>
<circle cx="233.8" cy="119.7" r=".47"/>
<circle cx="254.9" cy="112.7" r=".47"/>
<circle cx="247.9" cy="103.3" r=".47"/>
</g>
<path d="M259.8 148h4.5v9.3h-4.5z" fill="#ffffb0"/>
<g fill="none" stroke="#800000" stroke-width=".21">
<path d="M259.7 147.9h4.6v9.4h-4.6z"/>
<circle cx="218" cy="164.3" r=".71"/>
<circle cx="231.4" cy="166" r=".71"/>
<circle cx="261.3" cy="164.3" r=".71"/>
</g>
<g fill="none" stroke="#000" stroke-width=".23">
<path d="M165.6 96.2h2.3M175 96.2h2.3M127.9 119.7v2.4M127.9 126.8v2.3M132.6 126.8h2.4M231.4 159.6h2.4M245.5 159.6h2.4M254.9 150.2h4.7M254.9 152.6h4.7M254.9 154.9h4.7M219.6 164.3h2.4M229 164.3h4.8"/>
<path d="M245.5 164.3h4.7M257.3 164.3h2.3"/>
</g>
<g fill="none" stroke="#00f" stroke-width=".23">
<path d="M167.9 96.2l.7 .7 1.4-1.4 1.4 1.4 1.4-1.4 1.5 1.4 .7-.7M124.6 123.5h1.9M125.6 123.5l.9 1.4h-1.9zM127.9 126.3h2.6M129.3 123.2l1.2 1.2-1.2 1.2zM130.5 122.5h-2.6v-.4h-2.3v4.7h2.3v-2.4h1.4M130.5 122.1v4.7M131.5 122.1v4.7h1.1M233.8 158.2h11.2v7.5h-11.2zM233.8 159.6h1.4l1.6 1.7M245.5 159.6h-3v4.7h3M222 164.3l.7 .7 1.4-1.4 1.4 1.4 1.4-1.4 1.4 1.4 .7-.7"/>
<path d="M236.8 162.9l-1.4 1.4h-1.6M239.6 161.3l-1.4 1.4M239.6 162.5l-1.4 1.4M250.2 164.3l.7 .7 1.4-1.4 1.4 1.4 1.5-1.4 1.4 1.4 .7-.7"/>
</g>
<g fill="#00f" stroke="#00f" stroke-width=".23">
<path d="M240.6 163.2l1.9-1.9 1.8 1.9z"/>
<path d="M238.2 163.4l.5 .5h-.5z"/>
<path d="M238.2 162.2l.5 .5h-.5z"/>
<path d="M235.4 159.9h.7l-.7 .7z"/>
<path d="M240.6 160.8h3.7v.3h-3.7z" fill-rule="evenodd"/>
<path d="M236.8 160.3h.2v3.3h-.2z" fill-rule="evenodd"/>
</g>
<path d="M229 159.6l1.5-.7v1.4zM230.5 159.6h.9M218.7 164.3h.9M231.4 164.3v1M259.6 164.3h1" fill="none" stroke="#800000" stroke-width=".23"/>
<path d="M127.9 115v4.7M247.9 112.7v9.4h21.1v21.1h-21.1v9.4h7M254.9 154.9h-7v4.7" fill="none" stroke="#000080" stroke-width=".23"/>
<g fill="#800000" stroke="#800000" stroke-width=".21">
<circle cx="247.9" cy="112.7" r=".47"/>
<circle cx="231.4" cy="133.8" r=".47"/>
<circle cx="231.4" cy="164.3" r=".47"/>
<circle cx="127.9" cy="115" r=".47"/>
<circle cx="127.9" cy="89.2" r=".47"/>
<circle cx="127.9" cy="49.3" r=".47"/>
</g>
<circle cx="253.3" cy="150.2" r=".71" fill="none" stroke="#a1006a" stroke-width=".21"/>
<path d="M254 150.2h.9" fill="none" stroke="#a1006a" stroke-width=".23"/>
<text font-size="4.2" fill="#000080" x="203.2" y="177.4">FR-F740-11KW-DB2</text>
<g font-size="2.5" fill="#000080">
<text x="217.3" y="184.8">http://liheming.jimdo.com</text>
<text x="264.3" y="184.8">V1.0</text>
<text x="264.3" y="189.6">2/4</text>
</g>
<g font-size="2.1">
<text x="46.1" y="22.9">1</text>
<text x="113.6" y="22.9">2</text>
<text x="181.1" y="22.9">3</text>
<text x="248.6" y="22.9">4</text>
<text x="40" y="40.5">1</text>
<text x="45.6" y="40.5">8</text>
<text x="152.8" y="40.5">1</text>
<text x="158.5" y="40.5">8</text>
<text x="14.3" y="42.8">D</text>
<text x="40" y="42.8">2</text>
<text x="40" y="45.1">3</text>
<text x="40" y="47.5">4</text>
<text x="45.6" y="47.5">5</text>
<text x="45.6" y="45.1">6</text>
<text x="45.6" y="42.8">7</text>
<text x="152.8" y="42.8">2</text>
<text x="152.8" y="45.1">3</text>
<text x="152.8" y="47.5">4</text>
<text x="158.5" y="47.5">5</text>
<text x="158.5" y="45.1">6</text>
<text x="158.5" y="42.8">7</text>
<text x="280.1" y="42.8">D</text>
<text x="40" y="73.3">1</text>
<text x="40" y="75.7">2</text>
<text x="45.6" y="75.7">7</text>
<text x="45.6" y="73.3">8</text>
<text x="40" y="78.1">3</text>
<text x="40" y="80.4">4</text>
<text x="45.6" y="80.4">5</text>
<text x="45.6" y="78.1">6</text>
<text x="14.3" y="87.5">C</text>
<text x="280.1" y="87.5">C</text>
<text x="261" y="101.5">1</text>
<text x="40" y="106.2">1</text>
<text x="45.6" y="106.2">8</text>
<text x="261" y="103.9">2</text>
<text x="261" y="106.2">3</text>
<text x="40" y="108.6">2</text>
<text x="40" y="110.9">3</text>
<text x="40" y="113.3">4</text>
<text x="45.6" y="113.3">5</text>
<text x="45.6" y="110.9">6</text>
<text x="45.6" y="108.6">7</text>
<text x="14.3" y="132.1">B</text>
<text x="280.1" y="132.1">B</text>
<text x="40" y="139.1">1</text>
<text x="40" y="141.5">2</text>
<text x="40" y="143.8">3</text>
<text x="45.6" y="143.8">6</text>
<text x="45.6" y="141.5">7</text>
<text x="45.6" y="139.1">8</text>
<text x="40" y="146.1">4</text>
<text x="45.6" y="146.1">5</text>
<text x="150.5" y="150.9">1</text>
<text x="150.5" y="153.2">3</text>
<text x="150.5" y="155.5">5</text>
<text x="158.5" y="150.9">2</text>
<text x="158.5" y="153.2">4</text>
<text x="158.5" y="155.5">6</text>
<text x="261" y="150.9">1</text>
<text x="261" y="153.2">2</text>
<text x="261" y="155.5">3</text>
<text x="150.5" y="157.9">7</text>
<text x="150.5" y="160.3">9</text>
<text x="157.3" y="160.3">10</text>
<text x="158.5" y="157.9">8</text>
<text x="150.5" y="162.6">11</text>
<text x="150.5" y="164.9">13</text>
<text x="150.5" y="167.3">15</text>
<text x="157.3" y="162.6">12</text>
<text x="157.3" y="164.9">14</text>
<text x="157.3" y="167.3">16</text>
<text x="40" y="172">1</text>
<text x="45.6" y="172">8</text>
<text x="150.5" y="169.6">17</text>
<text x="150.5" y="172">19</text>
<text x="157.3" y="169.6">18</text>
<text x="157.3" y="172">20</text>
<text x="14.3" y="176.7">A</text>
<text x="40" y="174.3">2</text>
<text x="40" y="176.7">3</text>
<text x="40" y="179">4</text>
<text x="45.6" y="179">5</text>
<text x="45.6" y="176.7">6</text>
<text x="45.6" y="174.3">7</text>
<text x="150.5" y="174.3">21</text>
<text x="150.5" y="176.7">23</text>
<text x="150.5" y="179">25</text>
<text x="157.3" y="174.3">22</text>
<text x="157.3" y="176.7">24</text>
<text x="157.3" y="179">26</text>
<text x="197.3" y="175.5">Title</text>
<text x="280.1" y="176.7">A</text>
<text x="150.5" y="181.4">27</text>
<text x="150.5" y="183.7">29</text>
<text x="157.3" y="181.4">28</text>
<text x="157.3" y="183.7">30</text>
<text x="197.3" y="182.6">Size</text>
<text x="209" y="182.6">Number</text>
<text x="256.1" y="182.6">Revision</text>
<text x="197.3" y="189.6">Date:</text>
<text x="197.3" y="192">File:</text>
<text x="198.5" y="186.1">A4</text>
<text x="207.9" y="189.6">6-Jan-2012</text>
<text x="207.9" y="192">D:\变频器\tu20111110\日本变频器图纸.ddb</text>
<text x="244.3" y="189.6">Sheet</text>
<text x="244.3" y="192">Drawn By:</text>
<text x="250.9" y="189.6">of</text>
<text x="46.1" y="196.6">1</text>
<text x="113.6" y="196.6">2</text>
<text x="181.1" y="196.6">3</text>
<text x="248.6" y="196.6">4</text>
</g>
<g font-size="2.1" fill="#000080">
<text x="95" y="29.2">R?</text>
<text x="130.3" y="26.9">R61</text>
<text x="207.9" y="29.2">R?</text>
<text x="73.8" y="34.6">TR15</text>
<text x="95" y="32.7">16R</text>
<text x="130.3" y="30.3">4.7K</text>
<text x="186.7" y="34.6">TR18</text>
<text x="207.9" y="32.7">16R</text>
<text x="27.5" y="41.4">R?</text>
<text x="40.9" y="36.9">OI9</text>
<text x="73.8" y="36.9">KA</text>
<text x="83.2" y="36.5">D16</text>
<text x="83.2" y="38.6">A7</text>
<text x="95" y="36.7">D15</text>
<text x="95" y="39">A7</text>
<text x="140.4" y="41.4">R?</text>
<text x="153.8" y="36.9">OI14</text>
<text x="186.7" y="36.9">KA</text>
<text x="196.1" y="36.5">D24</text>
<text x="196.1" y="38.6">A7</text>
<text x="207.9" y="36.7">D25</text>
<text x="207.9" y="39">A7</text>
<text x="27.5" y="43.5">1K</text>
<text x="52.7" y="43.3">R97</text>
<text x="52.7" y="46.8">56R</text>
<text x="140.4" y="43.5">1K</text>
<text x="165.5" y="43.3">R208A</text>
<text x="165.5" y="46.8">56R</text>
<text x="38.6" y="51.1">TLP351</text>
<text x="73.8" y="48.7">TR7</text>
<text x="73.8" y="51.1">LA</text>
<text x="105.2" y="48.4">R7</text>
<text x="105.2" y="50.6">8.2K</text>
<text x="116.2" y="50.6">C2</text>
<text x="116.2" y="52.7">CAP</text>
<text x="151.5" y="51.1">TLP351</text>
<text x="186.7" y="48.7">TR10</text>
<text x="186.7" y="51.1">LA</text>
<text x="218" y="48.4">R13</text>
<text x="218" y="50.6">8.2K</text>
<text x="229" y="50.6">C8</text>
<text x="229" y="52.7">CAP</text>
<text x="83.2" y="57.3">R?</text>
<text x="196.1" y="57.3">R?</text>
<text x="83.2" y="60.9">16R</text>
<text x="95" y="62.1">R?</text>
<text x="95" y="65.6">16R</text>
<text x="172.6" y="62.1">R91</text>
<text x="172.6" y="65.6">4.7K</text>
<text x="196.1" y="60.9">16R</text>
<text x="40.9" y="69.8">OI10</text>
<text x="73.8" y="67.5">TR16</text>
<text x="73.8" y="69.8">KA</text>
<text x="83.2" y="69.4">D19</text>
<text x="83.2" y="71.5">A7</text>
<text x="95" y="69.6">D18</text>
<text x="95" y="71.9">A7</text>
<text x="160.9" y="69.1">R89</text>
<text x="184.4" y="67.5">TR4</text>
<text x="184.4" y="69.8">PNP</text>
<text x="205.6" y="67.5">TR5</text>
<text x="205.6" y="69.8">KA</text>
<text x="27.5" y="74.3">R?</text>
<text x="27.5" y="76.4">1K</text>
<text x="52.7" y="76.1">R99</text>
<text x="160.9" y="72.7">33K</text>
<text x="184.4" y="76.1">R93</text>
<text x="205.6" y="76.1">R10A</text>
<text x="38.6" y="83.9">TLP351</text>
<text x="52.7" y="79.7">56R</text>
<text x="73.8" y="81.5">TR8</text>
<text x="73.8" y="83.9">LA</text>
<text x="105.2" y="81.3">R8</text>
<text x="105.2" y="83.4">8.2K</text>
<text x="116.2" y="83.4">C3</text>
<text x="144.4" y="83.4">C46</text>
<text x="149.8" y="83.7">R94</text>
<text x="160.9" y="79.2">Q?</text>
<text x="160.9" y="81.5">NPN</text>
<text x="182.7" y="83.7">R?</text>
<text x="184.4" y="79.7">0R</text>
<text x="205.6" y="83.9">TR6</text>
<text x="205.6" y="79.7">47R</text>
<text x="215.6" y="81.3">R10</text>
<text x="215.6" y="83.4">8.2K</text>
<text x="116.2" y="85.5">CAP</text>
<text x="132.4" y="86.3">D7</text>
<text x="144.4" y="85.5">CAP 2.7K</text>
<text x="182.7" y="85.8">8.2K</text>
<text x="205.6" y="86.3">LA</text>
<text x="83.2" y="90.3">R?</text>
<text x="83.2" y="93.7">16R</text>
<text x="95" y="94.9">R?</text>
<text x="132.4" y="93.1">DIODE</text>
<text x="167.9" y="94.9">R?</text>
<text x="73.8" y="100.3">TR17</text>
<text x="95" y="98.5">16R</text>
<text x="167.9" y="98.5">180R</text>
<text x="205.3" y="101">OI19</text>
<text x="243.2" y="100.1">D39</text>
<text x="259.6" y="98">CON6</text>
<text x="27.5" y="107.2">R?</text>
<text x="40.9" y="102.7">OI11</text>
<text x="73.8" y="102.7">KA</text>
<text x="83.2" y="102.2">D22</text>
<text x="83.2" y="104.3">A7</text>
<text x="95" y="102.5">D21</text>
<text x="95" y="104.8">A7</text>
<text x="146.7" y="102">R47</text>
<text x="146.7" y="105.8">680R</text>
<text x="167.9" y="105.1">TR2</text>
<text x="167.9" y="107.4">NPN</text>
<text x="217.3" y="106.7">R123</text>
<text x="230.2" y="102.5">TR16</text>
<text x="230.2" y="104.8">K2503</text>
<text x="243.2" y="102.5">DIODE2</text>
<text x="27.5" y="109.3">1K</text>
<text x="52.7" y="109.1">R101</text>
<text x="52.7" y="112.5">56R</text>
<text x="146.5" y="112.1">D1</text>
<text x="156.9" y="109.7">R96</text>
<text x="156.9" y="112.1">2.7K</text>
<text x="205.3" y="111.4">2701</text>
<text x="217.3" y="110.4">8.2K</text>
<text x="227.4" y="112.1">R124</text>
<text x="250" y="109.7">C12</text>
<text x="259.6" y="109.7">FAN1</text>
<text x="38.6" y="116.8">TLP351</text>
<text x="73.8" y="114.5">TR9</text>
<text x="73.8" y="116.8">LA</text>
<text x="105.2" y="114.2">R9</text>
<text x="105.2" y="116.3">8.2K</text>
<text x="116.2" y="116.3">C4</text>
<text x="116.2" y="118.5">CAP</text>
<text x="146.5" y="119.1">DIODE</text>
<text x="227.4" y="114.5">6.8K</text>
<text x="236.1" y="114.2">C77</text>
<text x="236.1" y="116.6">CAP</text>
<text x="250" y="116.8">CAP</text>
<text x="83.2" y="123.1">R?</text>
<text x="132.8" y="121.3">TR1</text>
<text x="132.8" y="123.9">NMOS</text>
<text x="83.2" y="126.7">16R</text>
<text x="95" y="127.9">R?</text>
<text x="95" y="131.3">16R</text>
<text x="238.3" y="126.9">OI8</text>
<text x="40.9" y="135.6">OI12</text>
<text x="73.8" y="133.2">TR20</text>
<text x="73.8" y="135.6">KA</text>
<text x="83.2" y="135.1">D28</text>
<text x="83.2" y="137.3">A7</text>
<text x="95" y="135.3">D29</text>
<text x="95" y="137.7">A7</text>
<text x="222" y="132.5">R86</text>
<text x="222" y="136.3">1.8K</text>
<text x="238.3" y="137.3">2701</text>
<text x="250.2" y="132.5">R96</text>
<text x="250.2" y="136.3">6.8K</text>
<text x="27.5" y="140.1">R?</text>
<text x="27.5" y="142.2">1K</text>
<text x="52.7" y="141.9">R103</text>
<text x="151.5" y="142.6">CON11</text>
<text x="38.6" y="149.7">TLP351</text>
<text x="52.7" y="145.5">56R</text>
<text x="73.8" y="147.3">TR12</text>
<text x="73.8" y="149.7">LA</text>
<text x="105.2" y="147.1">R11</text>
<text x="105.2" y="149.2">8.2K</text>
<text x="116.2" y="149.2">C6</text>
<text x="149.1" y="147.3">1A</text>
<text x="158.5" y="147.3">1B</text>
<text x="259.6" y="147.3">CON7</text>
<text x="116.2" y="151.3">CAP</text>
<text x="83.2" y="156.1">R?</text>
<text x="83.2" y="159.5">16R</text>
<text x="95" y="160.7">R?</text>
<text x="238.3" y="157.4">OI7</text>
<text x="259.6" y="159.1">FAN2</text>
<text x="73.8" y="166.1">TR19</text>
<text x="83.2" y="168">D26</text>
<text x="95" y="164.3">16R</text>
<text x="222" y="163.1">R86</text>
<text x="222" y="166.8">1.8K</text>
<text x="238.3" y="167.7">2701</text>
<text x="250.2" y="163.1">R96</text>
<text x="250.2" y="166.8">6.8K</text>
<text x="27.5" y="172.9">R?</text>
<text x="40.9" y="168.5">OI13</text>
<text x="73.8" y="168.5">KA</text>
<text x="83.2" y="170.1">A7</text>
<text x="95" y="168.2">D27</text>
<text x="95" y="170.6">A7</text>
<text x="27.5" y="175">1K</text>
<text x="52.7" y="174.8">R104</text>
<text x="52.7" y="178.3">56R</text>
<text x="38.6" y="182.6">TLP351</text>
<text x="73.8" y="180.2">TR11</text>
<text x="73.8" y="182.6">LA</text>
<text x="105.2" y="180">R12</text>
<text x="105.2" y="182">8.2K</text>
<text x="116.2" y="182">C7</text>
<text x="116.2" y="184.2">CAP</text>
<text x="83.2" y="188.9">R?</text>
<text x="149.1" y="187.3">15A</text>
<text x="158.5" y="187.3">15B</text>
<text x="264.3" y="192">李和明</text>
<text x="83.2" y="192.5">16R</text>
</g>
<g font-size="2.1" fill="#800000">
<text x="142.5" y="28.7">VCC</text>
<text x="107.3" y="31.1">VU+</text>
<text x="220.1" y="31.1">V+</text>
<text x="21.2" y="38.1">G1'</text>
<text x="134" y="38.1">G6'</text>
<text x="116.7" y="45.1">G1</text>
<text x="229.5" y="45.1">G6</text>
<text x="95.5" y="59.3">VU-</text>
<text x="116.7" y="56.9">E1</text>
<text x="208.4" y="59.3">V-</text>
<text x="229.5" y="56.9">E6</text>
<text x="107.3" y="63.9">VV+</text>
<text x="206" y="63.9">V+</text>
<text x="21.2" y="71">G3'</text>
<text x="116.7" y="78.1">G3</text>
<text x="136.4" y="78.1">G7'</text>
<text x="217.8" y="78.1">GB</text>
<text x="116.7" y="89.8">E3</text>
<text x="95.5" y="92.1">VV-</text>
<text x="206" y="92.1">V-</text>
<text x="252.8" y="93.3">+24V</text>
<text x="107.3" y="96.9">VW+</text>
<text x="180.2" y="96.9">OI1</text>
<text x="21.2" y="103.9">G5'</text>
<text x="138.8" y="103.9">RY</text>
<text x="192.1" y="103.9">+5V</text>
<text x="116.7" y="110.9">G5</text>
<text x="191.7" y="108.6">FAN</text>
<text x="95.5" y="125">VW-</text>
<text x="116.7" y="122.7">E5</text>
<text x="243.7" y="120.3">24G</text>
<text x="107.3" y="129.7">V+</text>
<text x="137.8" y="127.4">RST</text>
<text x="21.2" y="136.8">G2'</text>
<text x="213.3" y="134.4">+5V</text>
<text x="229.8" y="137.9">TH1</text>
<text x="262.5" y="134.4">+24V</text>
<text x="116.7" y="143.8">G2</text>
<text x="116.7" y="155.5">E2</text>
<text x="137.1" y="150.9">+24V</text>
<text x="168.4" y="150.9">24G</text>
<text x="95.5" y="157.9">V-</text>
<text x="168.4" y="157.9">+15V</text>
<text x="107.3" y="162.6">V+</text>
<text x="138" y="164.9">+5V</text>
<text x="168.4" y="162.6">-15V</text>
<text x="168.4" y="164.9">+5V</text>
<text x="213.3" y="164.9">+5V</text>
<text x="262.5" y="164.9">+24V</text>
<text x="21.2" y="169.6">G4'</text>
<text x="138.5" y="169.6">OI5</text>
<text x="138.5" y="172">OI7</text>
<text x="168.4" y="169.6">OI4</text>
<text x="168.4" y="172">OI3</text>
<text x="229.8" y="168.5">TH2</text>
<text x="116.7" y="176.7">G4</text>
<text x="136.7" y="179">TH2B</text>
<text x="137.6" y="174.3">FAN</text>
<text x="139" y="176.7">TH</text>
<text x="168.4" y="174.3">OI6</text>
<text x="168.4" y="176.7">OI8</text>
<text x="168.4" y="179">TH1</text>
<text x="138.8" y="183.7">IS1</text>
<text x="138.8" y="181.4">IS3</text>
<text x="168.4" y="181.4">TH2</text>
<text x="168.4" y="183.7">IS2</text>
<text x="95.5" y="190.8">V-</text>
<text x="116.7" y="188.4">E4</text>
</g>
<text font-size="2.1" fill="#a1006a" x="247.6" y="150.9">+24V</text>
</svg>
